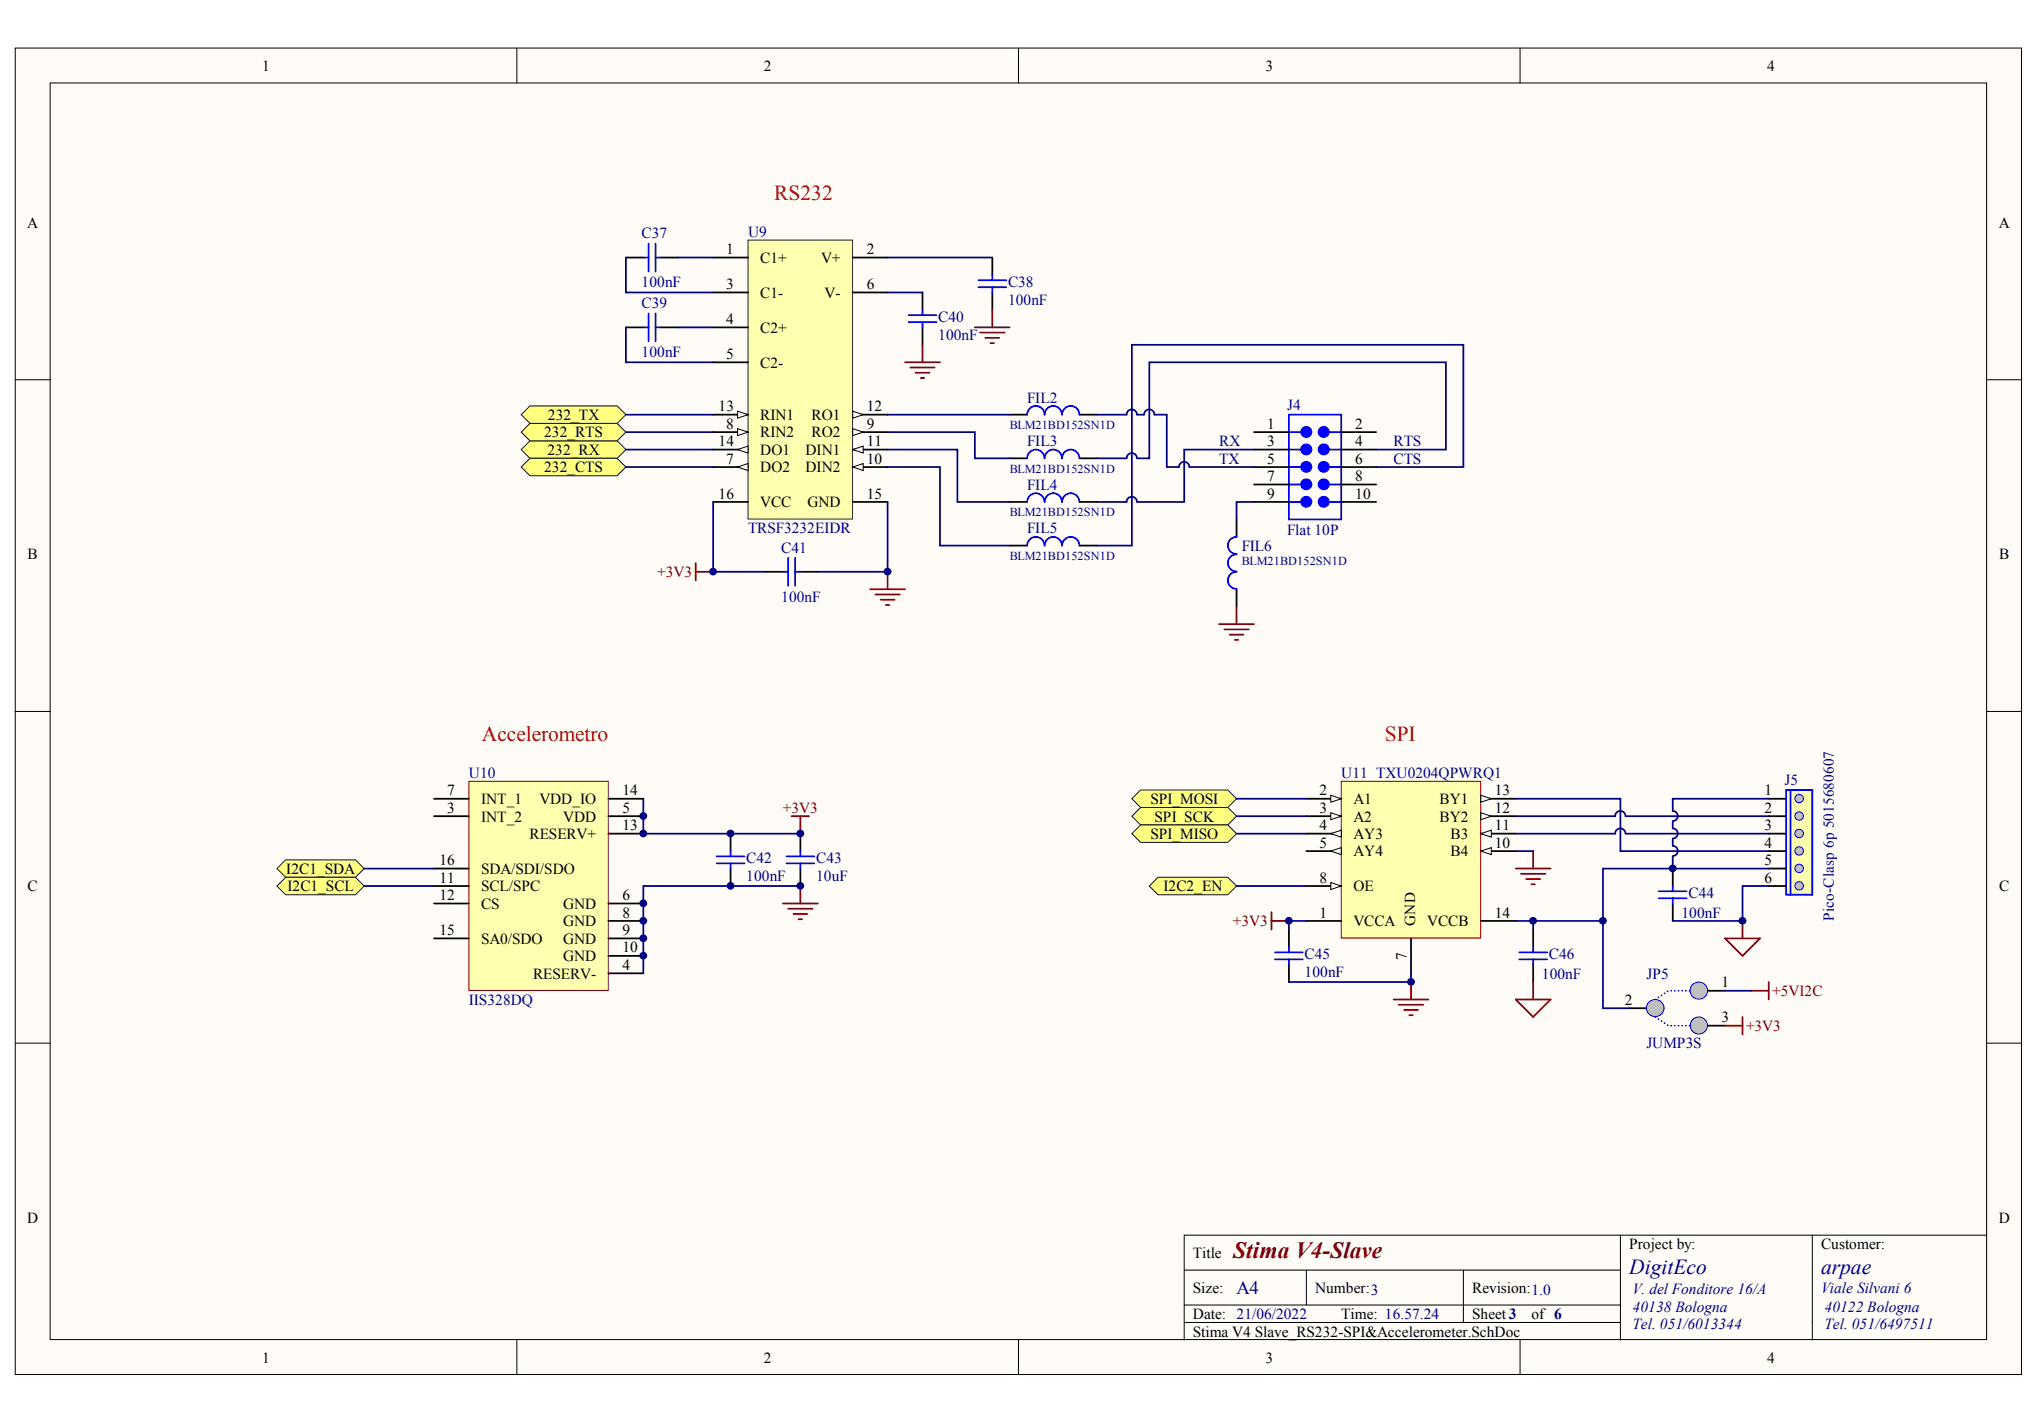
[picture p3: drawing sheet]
<svg xmlns="http://www.w3.org/2000/svg" width="288mm" height="201mm" viewBox="0 0 288 201" stroke-linecap="round" stroke-linejoin="round" font-family="sans-serif">
<g fill="#fffcf8" stroke="#000" stroke-width=".14">
<path d="M2.2 6.8h283.1v187.2h-283.1z"/>
<path d="M7.1 11.7h273.2v177.3h-273.2z"/>
</g>
<g fill="none" stroke="#000" stroke-width=".14">
<path d="M72.9 6.8v4.9M143.7 6.8v4.9M214.5 6.8v4.9M2.2 53.6h4.9M280.4 53.6h4.9M2.2 100.4h4.9M280.4 100.4h4.9M2.2 147.2h4.9M280.4 147.2h4.9M167.1 179.2h61.6M184.3 179.2v5M206.5 179.2v7.4"/>
<path d="M228.7 174.3v12.3M255.7 174.3h-88.6v14.8M280.4 174.3h-24.7v14.8M72.9 189.1v4.9M143.7 189.1v4.9M167.1 186.6h61.6v2.5M167.1 184.2h61.6M214.5 189.1v4.9"/>
</g>
<path d="M105.6 33.9h14.7v39.3h-14.7z" fill="#ffffb0" stroke="#172721" stroke-width=".14"/>
<path d="M120.3 36.3h5M120.3 41.3h5M120.3 58.5h5" fill="none" stroke="#000" stroke-width=".25"/>
<path d="M120.3 58l1.5 .5-1.5 .5z" fill="#fffcf8" stroke="#000" stroke-width=".14"/>
<path d="M120.3 61h5" fill="none" stroke="#000" stroke-width=".25"/>
<path d="M120.3 60.5l1.5 .5-1.5 .5z" fill="#fffcf8" stroke="#000" stroke-width=".14"/>
<path d="M120.3 63.4h5" fill="none" stroke="#000" stroke-width=".25"/>
<path d="M120.3 63.4l1.5-.5v1z" fill="#fffcf8" stroke="#000" stroke-width=".14"/>
<path d="M120.3 65.9h5" fill="none" stroke="#000" stroke-width=".25"/>
<path d="M120.3 65.9l1.5-.5v1z" fill="#fffcf8" stroke="#000" stroke-width=".14"/>
<path d="M100.6 36.3h5M100.6 41.3h5M100.6 46.2h5M100.6 51.1h5M100.6 58.5h5" fill="none" stroke="#000" stroke-width=".25"/>
<path d="M104.1 58l1.5 .5-1.5 .5z" fill="#fffcf8" stroke="#000" stroke-width=".14"/>
<path d="M100.6 61h5" fill="none" stroke="#000" stroke-width=".25"/>
<path d="M104.1 60.5l1.5 .5-1.5 .5z" fill="#fffcf8" stroke="#000" stroke-width=".14"/>
<path d="M100.6 63.4h5" fill="none" stroke="#000" stroke-width=".25"/>
<path d="M104.1 63.4l1.5-.5v1z" fill="#fffcf8" stroke="#000" stroke-width=".14"/>
<path d="M100.6 65.9h5" fill="none" stroke="#000" stroke-width=".25"/>
<path d="M104.1 65.9l1.5-.5v1z" fill="#fffcf8" stroke="#000" stroke-width=".14"/>
<path d="M88.3 36.3h2.5M93.2 36.3h2.5M140 36.3v2.5M88.3 46.2h2.5M93.2 46.2h2.5M130.2 41.3v2.4M130.2 46.2v2.5M140 41.3v2.4M100.6 70.8h5M120.3 70.8h5M108 80.7h2.5M112.9 80.7h2.5" fill="none" stroke="#000" stroke-width=".25"/>
<g fill="none" stroke="#00f" stroke-width=".25">
<path d="M90.8 36.3h.7M91.5 34.4v3.9M92.5 34.4v3.9M92.5 36.3h.7M138.1 39.5h3.9M140 38.8v.7M90.8 46.2h.7M91.5 44.2v4M92.5 44.2v4M92.5 46.2h.7M128.2 44.5h3.9M128.2 45.5h3.9"/>
<path d="M130.2 43.7v.8M130.2 45.5v.7M138.1 40.5h3.9M140 40.5v.8M111.2 78.7v4M112.2 78.7v4M110.5 80.7h.7M112.2 80.7h.7"/>
</g>
<g fill="none" stroke="#800000" stroke-width=".25">
<path d="M127.7 51.1h4.9M128.5 51.9h3.4M129.2 52.6h2M129.9 53.3h.5M130.2 48.7v2.4M137.6 46.2h4.9M138.3 46.9h3.4M139 47.7h2M139.8 48.4h.5M140 43.7v2.5M98.2 79.5v2.4M98.2 80.7h2.4"/>
<path d="M122.8 83.1h4.9M123.5 83.9h3.5M124.3 84.6h1.9M125 85.4h.5M125.3 80.7v2.4"/>
</g>
<g fill="#ffff80" stroke="#001b31" stroke-width=".14">
<path d="M74.8 62.2h12.3l1.2 1.2-1.2 1.3h-12.3l-1.2-1.3z" fill-rule="evenodd"/>
<path d="M74.8 57.3h12.3l1.2 1.2-1.2 1.2h-12.3l-1.2-1.2z" fill-rule="evenodd"/>
<path d="M74.8 59.7h12.3l1.2 1.3-1.2 1.2h-12.3l-1.2-1.2z" fill-rule="evenodd"/>
<path d="M74.8 64.7h12.3l1.2 1.2-1.2 1.2h-12.3l-1.2-1.2z" fill-rule="evenodd"/>
</g>
<g fill="none" stroke="#000" stroke-width=".25">
<path d="M142.5 58.5h2.4M152.3 58.5h2.5M142.5 64.7h2.4M142.5 70.8h2.4M142.5 77h2.4M152.3 64.7h2.5M152.3 70.8h2.5M152.3 77h2.5M174.5 73.3v2.5M177 70.8h4.9M177 61h4.9M177 63.4h4.9"/>
<path d="M177 65.9h4.9M177 68.4h4.9M189.3 70.8h4.9M189.3 61h4.9M189.3 63.4h4.9M189.3 65.9h4.9M189.3 68.4h4.9M174.5 83.1v2.5"/>
</g>
<g fill="none" stroke="#00f" stroke-width=".25">
<path d="M147.4 58.5a1.22 1.22 0 0 0-1.2-1.2 1.22 1.22 0 0 0-1.3 1.2M152.3 58.5a1.23 1.23 0 0 0-1.2-1.2 1.23 1.23 0 0 0-1.3 1.2 1.22 1.22 0 0 0-1.2-1.2 1.22 1.22 0 0 0-1.2 1.2M181.9 58.5h7.4v14.8h-7.4zM147.4 64.7a1.22 1.22 0 0 0-1.2-1.3 1.22 1.22 0 0 0-1.3 1.3M147.4 70.8a1.22 1.22 0 0 0-1.2-1.2 1.22 1.22 0 0 0-1.3 1.2M147.4 77a1.22 1.22 0 0 0-1.2-1.2 1.22 1.22 0 0 0-1.3 1.2M152.3 64.7a1.23 1.23 0 0 0-1.2-1.3 1.23 1.23 0 0 0-1.3 1.3 1.22 1.22 0 0 0-1.2-1.3 1.22 1.22 0 0 0-1.2 1.3M152.3 70.8a1.23 1.23 0 0 0-1.2-1.2 1.23 1.23 0 0 0-1.3 1.2 1.22 1.22 0 0 0-1.2-1.2 1.22 1.22 0 0 0-1.2 1.2M152.3 77a1.23 1.23 0 0 0-1.2-1.2 1.23 1.23 0 0 0-1.3 1.2 1.22 1.22 0 0 0-1.2-1.2 1.22 1.22 0 0 0-1.2 1.2M174.5 78.2a1.21 1.21 0 0 0-1.2 1.2 1.21 1.21 0 0 0 1.2 1.2M174.5 75.8a1.21 1.21 0 0 0-1.2 1.2 1.21 1.21 0 0 0 1.2 1.2M182 61h1.7"/>
<path d="M182 63.4h1.7M182 65.9h1.7M182 68.4h1.7M182 70.8h1.7M187.5 61h1.8M187.5 63.4h1.8M187.5 65.9h1.8M187.5 68.4h1.8M187.5 70.8h1.8M174.5 80.7a1.21 1.21 0 0 0-1.2 1.2 1.21 1.21 0 0 0 1.2 1.2"/>
</g>
<g fill="#00f" stroke="#00f" stroke-width=".25">
<circle cx="184.3" cy="60.9" r=".72"/>
<circle cx="186.8" cy="60.9" r=".72"/>
<circle cx="184.3" cy="63.4" r=".72"/>
<circle cx="186.8" cy="63.4" r=".72"/>
<circle cx="184.3" cy="65.9" r=".72"/>
<circle cx="186.8" cy="65.9" r=".72"/>
<circle cx="184.3" cy="68.3" r=".72"/>
<circle cx="186.8" cy="68.3" r=".72"/>
<circle cx="184.3" cy="70.8" r=".72"/>
<circle cx="186.8" cy="70.8" r=".72"/>
</g>
<path d="M172 88.1h5M172.8 88.8h3.4M173.5 89.6h2M174.2 90.3h.5M174.5 85.6v2.5" fill="none" stroke="#800000" stroke-width=".25"/>
<path d="M66.2 110.2h19.6v29.6h-19.6z" fill="#ffffb0" stroke="#800000" stroke-width=".14"/>
<g fill="none" stroke="#000" stroke-width=".25">
<path d="M61.2 112.7h5M61.2 115.2h5M85.9 112.7h4.9M85.9 115.2h4.9M85.9 117.6h4.9M103.1 117.6v2.5M112.9 117.6v2.5M61.2 122.6h5M61.2 132.4h5M61.2 125h5M61.2 127.5h5M85.9 132.4h4.9"/>
<path d="M85.9 127.5h4.9M85.9 130h4.9M85.9 134.9h4.9M85.9 137.3h4.9M103.1 122.6v2.4M112.9 122.6v2.4"/>
</g>
<path d="M101.1 121.8h4M101.1 120.8h4M103.1 120.1v.7M103.1 121.8v.8M111 121.8h3.9M111 120.8h3.9M112.9 120.1v.7M112.9 121.8v.8" fill="none" stroke="#00f" stroke-width=".25"/>
<path d="M111.7 115.2h2.5M112.9 115.2v2.4M110.5 127.5h4.9M111.2 128.2h3.5M112 129h1.9M112.7 129.7h.5M112.9 125v2.5" fill="none" stroke="#800000" stroke-width=".25"/>
<g fill="none" stroke="#000080" stroke-width=".25">
<path d="M88.3 36.3v5h12.3M95.7 36.3h4.9M125.3 36.3h14.7M88.3 46.2v4.9h12.3M88.3 58.5h12.3M95.7 46.2h4.9M125.3 58.5h17.2M125.3 41.3h4.9M154.8 58.5h4.2a.73 .73 0 0 1 .7-.7 .73 .73 0 0 1 .7 .7h1a.73 .73 0 0 1 .8-.7 .73 .73 0 0 1 .7 .7h1.7v7.4h1.8a.73 .73 0 0 1 .7-.7 .73 .73 0 0 1 .7 .7M88.3 63.4h12.3M88.3 65.9h12.3M88.3 61h12.3"/>
<path d="M100.6 70.8v9.9h7.4M125.3 65.9h7.3v11.1h9.9M125.3 63.4h9.8v7.4h7.4M125.3 61h12.3v3.7h4.9M125.3 70.8v9.9h-9.9M167.8 65.9h9.2M177 63.4h-9.9v7.4h-6.7a.73 .73 0 0 0-.7-.7 .73 .73 0 0 0-.7 .7h-4.2M177 70.8h-2.5v2.5M194.2 65.9h12.3v-17.2h-46.8v28.3h-4.9M194.2 63.4h9.8v-12.3h-41.8v13.6h-1.8a.73 .73 0 0 0-.7-.8 .73 .73 0 0 0-.7 .8h-4.2M51.4 125h9.8M51.4 122.6h9.8"/>
<path d="M112.9 125h-22.1v12.3"/>
</g>
<path d="M189.3 110.2h19.6v22.2h-19.6z" fill="#ffffb0" stroke="#800000" stroke-width=".14"/>
<path d="M184.3 112.7h5" fill="none" stroke="#000" stroke-width=".25"/>
<path d="M187.8 112.2l1.5 .5-1.5 .5z" fill="#fffcf8" stroke="#000" stroke-width=".14"/>
<path d="M184.3 115.2h5" fill="none" stroke="#000" stroke-width=".25"/>
<path d="M187.8 114.7l1.5 .5-1.5 .5z" fill="#fffcf8" stroke="#000" stroke-width=".14"/>
<path d="M184.3 117.6h5" fill="none" stroke="#000" stroke-width=".25"/>
<path d="M187.8 117.6l1.5-.5v1z" fill="#fffcf8" stroke="#000" stroke-width=".14"/>
<path d="M184.3 120.1h5" fill="none" stroke="#000" stroke-width=".25"/>
<path d="M187.8 120.1l1.5-.5v1z" fill="#fffcf8" stroke="#000" stroke-width=".14"/>
<path d="M209 112.7h4.9" fill="none" stroke="#000" stroke-width=".25"/>
<path d="M209 112.2l1.4 .5-1.4 .5z" fill="#fffcf8" stroke="#000" stroke-width=".14"/>
<path d="M209 115.2h4.9" fill="none" stroke="#000" stroke-width=".25"/>
<path d="M209 114.7l1.4 .5-1.4 .5z" fill="#fffcf8" stroke="#000" stroke-width=".14"/>
<path d="M209 117.6h4.9" fill="none" stroke="#000" stroke-width=".25"/>
<path d="M209 117.6l1.4-.5v1z" fill="#fffcf8" stroke="#000" stroke-width=".14"/>
<path d="M209 120.1h4.9" fill="none" stroke="#000" stroke-width=".25"/>
<path d="M209 120.1l1.4-.5v1z" fill="#fffcf8" stroke="#000" stroke-width=".14"/>
<path d="M184.3 125h5" fill="none" stroke="#000" stroke-width=".25"/>
<path d="M187.8 124.5l1.5 .5-1.5 .5z" fill="#fffcf8" stroke="#000" stroke-width=".14"/>
<path d="M181.9 131.2v2.5M181.9 136.1v2.5M184.3 130h5M199.1 132.4v4.9M209 130h4.9M216.3 131.2v2.5M216.3 136.1v2.5" fill="none" stroke="#000" stroke-width=".25"/>
<path d="M179.9 135.4h3.9M179.9 134.4h3.9M181.9 133.7v.7M181.9 135.4v.7M214.4 135.4h3.9M214.4 134.4h3.9M216.3 133.7v.7M216.3 135.4v.7" fill="none" stroke="#00f" stroke-width=".25"/>
<path d="M179.4 128.7v2.5M179.4 130h2.5" fill="none" stroke="#800000" stroke-width=".25"/>
<path d="M90.8 112.7v4.9h22.1M199.1 137.3v1.3" fill="none" stroke="#000080" stroke-width=".25"/>
<g fill="#ffff80" stroke="#001b31" stroke-width=".14">
<path d="M161 113.9h12.3l1.2 1.3-1.2 1.2h-12.3l-1.3-1.2z" fill-rule="evenodd"/>
<path d="M161 111.5h12.3l1.2 1.2-1.2 1.2h-12.3l-1.3-1.2z" fill-rule="evenodd"/>
<path d="M161 116.4h12.3l1.2 1.2-1.2 1.3h-12.3l-1.3-1.3z" fill-rule="evenodd"/>
</g>
<path d="M174.5 112.7h9.8M174.5 115.2h9.8M174.5 117.6h9.8M213.9 112.7h14.8v7.4h20.9M229.4 115.2a.73 .73 0 0 0-.8-.8 .73 .73 0 0 0-.7 .8h-14M229.4 117.6a.73 .73 0 0 0-.8-.7 .73 .73 0 0 0-.7 .7h-14M229.4 115.2h20.2M229.4 117.6h20.2M181.9 138.6h17.2M184.3 130h-2.4v1.2" fill="none" stroke="#000080" stroke-width=".25"/>
<path d="M199.1 138.6v2.4M216.3 138.6v2.4M243.4 132.4h5l-2.5 2.5zM245.9 130v2.4M196.7 141h4.9M197.4 141.8h3.4M198.1 142.5h2M198.9 143.3h.5M213.9 141h4.9l-2.5 2.5z" fill="none" stroke="#800000" stroke-width=".25"/>
<path d="M163.4 123.8h9.9l1.2 1.2-1.2 1.3h-9.9l-1.2-1.3z" fill-rule="evenodd" fill="#ffff80" stroke="#001b31" stroke-width=".14"/>
<path d="M174.5 125h9.8M213.9 120.1h2.4" fill="none" stroke="#000080" stroke-width=".25"/>
<path d="M213.9 122.6h4.9M214.6 123.3h3.5M215.4 124h1.9M216.1 124.8h.5M216.3 120.1v2.5" fill="none" stroke="#800000" stroke-width=".25"/>
<g fill="#ffff80" stroke="#001b31" stroke-width=".14">
<path d="M40.3 121.3h9.9l1.2 1.3-1.2 1.2h-9.9l-1.2-1.2z" fill-rule="evenodd"/>
<path d="M40.3 123.8h9.9l1.2 1.2-1.2 1.3h-9.9l-1.2-1.3z" fill-rule="evenodd"/>
</g>
<path d="M249.6 112.7h2.4M249.6 115.2h2.4M249.6 117.6h2.4M249.6 120.1h2.4" fill="none" stroke="#000" stroke-width=".25"/>
<path d="M252 111.5h3.7v14.7h-3.7z" fill="#ffffb0" stroke="#800000" stroke-width=".14"/>
<g fill="#c0c0c0" stroke="#00f" stroke-width=".14">
<circle cx="253.9" cy="112.7" r=".6"/>
<circle cx="253.9" cy="115.1" r=".6"/>
<circle cx="253.9" cy="117.6" r=".6"/>
<circle cx="253.9" cy="120.1" r=".6"/>
</g>
<path d="M252.7 111.5v14.8" fill="none" stroke="#00f" stroke-width=".25"/>
<circle cx="253.9" cy="122.5" r=".6" fill="#c0c0c0" stroke="#00f" stroke-width=".14"/>
<path d="M252 111.5h3.7v14.8h-3.7z" fill="none" stroke="#00f" stroke-width=".25"/>
<path d="M249.6 122.6h2.4" fill="none" stroke="#000" stroke-width=".25"/>
<circle cx="253.9" cy="125" r=".6" fill="#c0c0c0" stroke="#00f" stroke-width=".14"/>
<path d="M236 122.6v2.4M236 127.5v2.5M241 139.8h2.4M249.6 125h2.4M229.9 142.3h2.4M241 144.7h2.4" fill="none" stroke="#000" stroke-width=".25"/>
<path d="M234.1 126.8h3.9M234.1 125.8h3.9M236 125v.8M236 126.8v.7" fill="none" stroke="#00f" stroke-width=".25"/>
<path d="M236 118.4v1a.71 .71 0 0 1 .8 .7 .71 .71 0 0 1-.8 .7M236 115.9v1a.71 .71 0 0 1 .8 .7 .71 .71 0 0 1-.8 .7M249.6 112.7h-13.6v1.7a.71 .71 0 0 1 .8 .8 .71 .71 0 0 1-.8 .7M236 120.8v1.8h13.6" fill="none" stroke="#000080" stroke-width=".25"/>
<path d="M247.1 139.8h2.5M249.6 138.6v2.4" fill="none" stroke="#800000" stroke-width=".25"/>
<path d="M233.6 141l1.8-1.2h3.1M233.6 143.5l1.8 1.2h3.1" fill="none" stroke="#00f" stroke-width=".25" stroke-dasharray="0 .5"/>
<g fill="#c0c0c0" stroke="#00f" stroke-width=".14">
<circle cx="239.7" cy="139.8" r="1.22"/>
<circle cx="239.7" cy="144.7" r="1.21"/>
<circle cx="233.6" cy="142.2" r="1.22"/>
</g>
<path d="M213.9 130h12.3M216.3 130v1.2M226.2 130v12.3h3.7M236 122.6h-9.8v7.4M243.4 139.8h3.7M249.6 125h-3.7v5h-9.9" fill="none" stroke="#000080" stroke-width=".25"/>
<path d="M243.4 144.7h2.5M245.9 143.5v2.5" fill="none" stroke="#800000" stroke-width=".25"/>
<g fill="#000080" stroke="#000080" stroke-width=".14">
<circle cx="90.8" cy="134.9" r=".47"/>
<circle cx="90.8" cy="132.4" r=".47"/>
<circle cx="90.8" cy="129.9" r=".47"/>
<circle cx="90.8" cy="127.5" r=".47"/>
<circle cx="90.8" cy="117.6" r=".47"/>
<circle cx="90.8" cy="115.1" r=".47"/>
<circle cx="100.6" cy="80.7" r=".47"/>
<circle cx="103.1" cy="125" r=".47"/>
<circle cx="103.1" cy="117.6" r=".47"/>
<circle cx="112.9" cy="125" r=".47"/>
<circle cx="112.9" cy="117.6" r=".47"/>
<circle cx="125.2" cy="80.7" r=".47"/>
<circle cx="181.9" cy="129.9" r=".47"/>
<circle cx="199.1" cy="138.6" r=".47"/>
<circle cx="216.3" cy="129.9" r=".47"/>
<circle cx="226.2" cy="129.9" r=".47"/>
<circle cx="236" cy="122.5" r=".47"/>
<circle cx="245.9" cy="129.9" r=".47"/>
</g>
<text font-size="3.3" fill="#800000" x="174" y="177.5">Stima V4-Slave</text>
<g font-size="3" fill="#f00">
<text x="109.2" y="28.2">RS232</text>
<text x="68" y="104.6">Accelerometro</text>
<text x="195.4" y="104.6">SPI</text>
</g>
<g font-size="3" fill="#000080">
<text x="229.9" y="179.7">DigitEco</text>
<text x="257" y="179.7">arpae</text>
</g>
<text font-size="2.6" fill="#000080" x="174.5" y="182.6">A4</text>
<g font-size="2.2">
<text x="37" y="10">1</text>
<text x="107.8" y="10">2</text>
<text x="178.6" y="10">3</text>
<text x="249.4" y="10">4</text>
<text x="3.9" y="32.1">A</text>
<text x="102.5" y="35.9">1</text>
<text x="122.3" y="35.9">2</text>
<text x="282.1" y="32.1">A</text>
<text x="102.5" y="40.8">3</text>
<text x="107.3" y="37.1">C1+</text>
<text x="115.9" y="37.1">V+</text>
<text x="122.3" y="40.8">6</text>
<text x="102.5" y="45.7">4</text>
<text x="107.3" y="42">C1-</text>
<text x="107.3" y="46.9">C2+</text>
<text x="116.4" y="42">V-</text>
<text x="102.5" y="50.6">5</text>
<text x="107.3" y="51.9">C2-</text>
<text x="77.3" y="59.3">232_TX</text>
<text x="101.4" y="58">13</text>
<text x="107.3" y="59.3">RIN1</text>
<text x="114.5" y="59.3">RO1</text>
<text x="122.3" y="58">12</text>
<text x="76.8" y="61.7">232_RTS</text>
<text x="77.2" y="64.2">232_RX</text>
<text x="101.4" y="63">14</text>
<text x="102.5" y="60.5">8</text>
<text x="102.5" y="65.4">7</text>
<text x="107.3" y="61.7">RIN2</text>
<text x="107.3" y="64.2">DO1</text>
<text x="113.7" y="64.2">DIN1</text>
<text x="114.5" y="61.7">RO2</text>
<text x="122.3" y="60.5">9</text>
<text x="122.3" y="63">11</text>
<text x="122.3" y="65.4">10</text>
<text x="178.8" y="60.5">1</text>
<text x="178.8" y="63">3</text>
<text x="178.8" y="65.4">5</text>
<text x="191.2" y="60.5">2</text>
<text x="191.2" y="63">4</text>
<text x="191.2" y="65.4">6</text>
<text x="76.8" y="66.7">232_CTS</text>
<text x="101.4" y="70.3">16</text>
<text x="107.3" y="66.7">DO2</text>
<text x="107.3" y="71.6">VCC</text>
<text x="113.7" y="66.7">DIN2</text>
<text x="113.9" y="71.6">GND</text>
<text x="122.3" y="70.3">15</text>
<text x="178.8" y="67.9">7</text>
<text x="178.8" y="70.3">9</text>
<text x="191.2" y="67.9">8</text>
<text x="191.2" y="70.3">10</text>
<text x="3.9" y="78.9">B</text>
<text x="282.1" y="78.9">B</text>
<text x="63.1" y="112.2">7</text>
<text x="67.9" y="113.5">INT_1</text>
<text x="76.1" y="113.5">VDD_IO</text>
<text x="87.8" y="112.2">14</text>
<text x="162.3" y="113.5">SPI_MOSI</text>
<text x="186.2" y="112.2">2</text>
<text x="191" y="113.5">A1</text>
<text x="203.2" y="113.5">BY1</text>
<text x="210.9" y="112.2">13</text>
<text x="249" y="112.2">1</text>
<text x="63.1" y="114.7">3</text>
<text x="67.9" y="115.9">INT_2</text>
<text x="74.7" y="118.4">RESERV+</text>
<text x="79.5" y="115.9">VDD</text>
<text x="87.8" y="114.7">5</text>
<text x="87.8" y="117.2">13</text>
<text x="162.3" y="118.4">SPI_MISO</text>
<text x="162.9" y="115.9">SPI_SCK</text>
<text x="186.2" y="114.7">3</text>
<text x="186.2" y="117.2">4</text>
<text x="186.2" y="119.6">5</text>
<text x="191" y="115.9">A2</text>
<text x="191" y="118.4">AY3</text>
<text x="203.2" y="115.9">BY2</text>
<text x="204.7" y="118.4">B3</text>
<text x="210.9" y="114.7">12</text>
<text x="210.9" y="117.2">11</text>
<text x="210.9" y="119.6">10</text>
<text x="249" y="114.7">2</text>
<text x="249" y="117.2">3</text>
<text x="249" y="119.6">4</text>
<text x="3.9" y="125.7">C</text>
<text x="40.4" y="123.3">I2C1_SDA</text>
<text x="40.6" y="125.8">I2C1_SCL</text>
<text x="62" y="122.1">16</text>
<text x="62" y="124.5">11</text>
<text x="67.9" y="123.3">SDA/SDI/SDO</text>
<text x="67.9" y="125.8">SCL/SPC</text>
<text x="164.2" y="125.8">I2C2_EN</text>
<text x="186.2" y="124.5">8</text>
<text x="191" y="120.9">AY4</text>
<text x="191" y="125.8">OE</text>
<text x="204.7" y="120.9">B4</text>
<text x="249" y="122.1">5</text>
<text x="249" y="124.5">6</text>
<text x="282.1" y="125.7">C</text>
<text x="62" y="131.9">15</text>
<text x="62" y="127">12</text>
<text x="67.9" y="128.2">CS</text>
<text x="79.5" y="128.2">GND</text>
<text x="79.5" y="130.7">GND</text>
<text x="87.8" y="127">6</text>
<text x="87.8" y="129.5">8</text>
<text x="87.8" y="131.9">9</text>
<text x="186.2" y="129.5">1</text>
<text x="191" y="130.7">VCCA</text>
<text x="201.4" y="130.7">VCCB</text>
<text x="210.9" y="129.5">14</text>
<text x="67.9" y="133.2">SA0/SDO</text>
<text x="79.5" y="133.2">GND</text>
<text x="79.5" y="135.6">GND</text>
<text x="87.8" y="134.4">10</text>
<text x="87.8" y="136.9">4</text>
<text x="75.2" y="138.1">RESERV-</text>
<text x="229.3" y="141.8">2</text>
<text x="242.9" y="139.3">1</text>
<text x="242.9" y="144.3">3</text>
<text x="3.9" y="172.5">D</text>
<text x="282.1" y="172.5">D</text>
<text x="168.3" y="177.5">Title</text>
<text x="229.9" y="176.3">Project by:</text>
<text x="257" y="176.3">Customer:</text>
<text x="168.3" y="182.4">Size:</text>
<text x="185.6" y="182.4">Number:3</text>
<text x="207.7" y="182.4">Revision:1.0</text>
<text x="168.3" y="186.1">Date: 21/06/2022</text>
<text x="168.3" y="188.6">Stima V4 Slave_RS232-SPI&amp;Accelerometer.SchDoc</text>
<text x="189.3" y="186.1">Time: 16.57.24</text>
<text x="207.7" y="186.1">Sheet3</text>
<text x="216.1" y="186.1">of 6</text>
<text x="37" y="192.3">1</text>
<text x="107.8" y="192.3">2</text>
<text x="178.6" y="192.3">3</text>
<text x="249.4" y="192.3">4</text>
</g>
<g font-size="2.2" fill="#000080">
<text x="90.5" y="33.6">C37</text>
<text x="105.6" y="33.4">U9</text>
<text x="90.5" y="40.5">100nF</text>
<text x="142.2" y="40.5">C38</text>
<text x="90.5" y="43.5">C39</text>
<text x="132.4" y="45.5">C40</text>
<text x="132.4" y="47.9">100nF</text>
<text x="142.2" y="43">100nF</text>
<text x="90.5" y="50.4">100nF</text>
<text x="144.9" y="56.8">FIL2</text>
<text x="181.6" y="57.8">J4</text>
<text x="144.9" y="63">FIL3</text>
<text x="172" y="65.4">TX</text>
<text x="172" y="63">RX</text>
<text x="196.7" y="65.4">CTS</text>
<text x="196.7" y="63">RTS</text>
<text x="144.9" y="69.1">FIL4</text>
<text x="105.6" y="75.3">TRSF3232EIDR</text>
<text x="110.2" y="78">C41</text>
<text x="144.9" y="75.3">FIL5</text>
<text x="175.2" y="77.7">FIL6</text>
<text x="181.6" y="75.5">Flat 10P</text>
<text x="110.2" y="84.9">100nF</text>
<text x="66.2" y="109.8">U10</text>
<text x="189.3" y="109.8">U11 TXU0204QPWRQ1</text>
<text x="251.8" y="110.8">J5</text>
<text x="105.3" y="121.8">C42</text>
<text x="105.3" y="124.3">100nF</text>
<text x="115.2" y="121.8">C43</text>
<text x="115.2" y="124.3">10uF</text>
<text x="237.3" y="129.5">100nF</text>
<text x="238.3" y="126.8">C44</text>
<text x="184.1" y="135.4">C45</text>
<text x="184.1" y="137.8">100nF</text>
<text x="218.6" y="135.4">C46</text>
<text x="66.2" y="141.8">IIS328DQ</text>
<text x="217.6" y="138.1">100nF</text>
<text x="232.3" y="138.1">JP5</text>
<text x="232.3" y="147.9">JUMP3S</text>
<text x="230.4" y="182.7">V. del Fonditore 16/A</text>
<text x="230.4" y="185.1">40138 Bologna</text>
<text x="257" y="182.4">Viale Silvani 6</text>
<text x="257.5" y="185.1">40122 Bologna</text>
<text x="230.4" y="187.6">Tel. 051/6013344</text>
<text x="257.5" y="187.6">Tel. 051/6497511</text>
</g>
<g font-size="2.2" fill="#800000">
<text x="92.7" y="81.4">+3V3</text>
<text x="110.5" y="114.7">+3V3</text>
<text x="174" y="130.7">+3V3</text>
<text x="250.1" y="140.6">+5VI2C</text>
<text x="246.4" y="145.5">+3V3</text>
</g>
<g font-size="2.1">
<text x="199.7" y="130.7" transform="rotate(-90 199.7 130.7)">GND</text>
<text x="198.5" y="135.5" transform="rotate(-90 198.5 135.5)">7</text>
</g>
<text font-size="2.1" fill="#000080" x="258.8" y="130" transform="rotate(-90 258.8 130)">Pico-Clasp 6p 5015680607</text>
<g font-size="1.7" fill="#000080">
<text x="142.5" y="60.5">BLM21BD152SN1D</text>
<text x="142.5" y="66.7">BLM21BD152SN1D</text>
<text x="142.5" y="72.9">BLM21BD152SN1D</text>
<text x="142.5" y="79">BLM21BD152SN1D</text>
<text x="175.2" y="79.8">BLM21BD152SN1D</text>
</g>
</svg>
